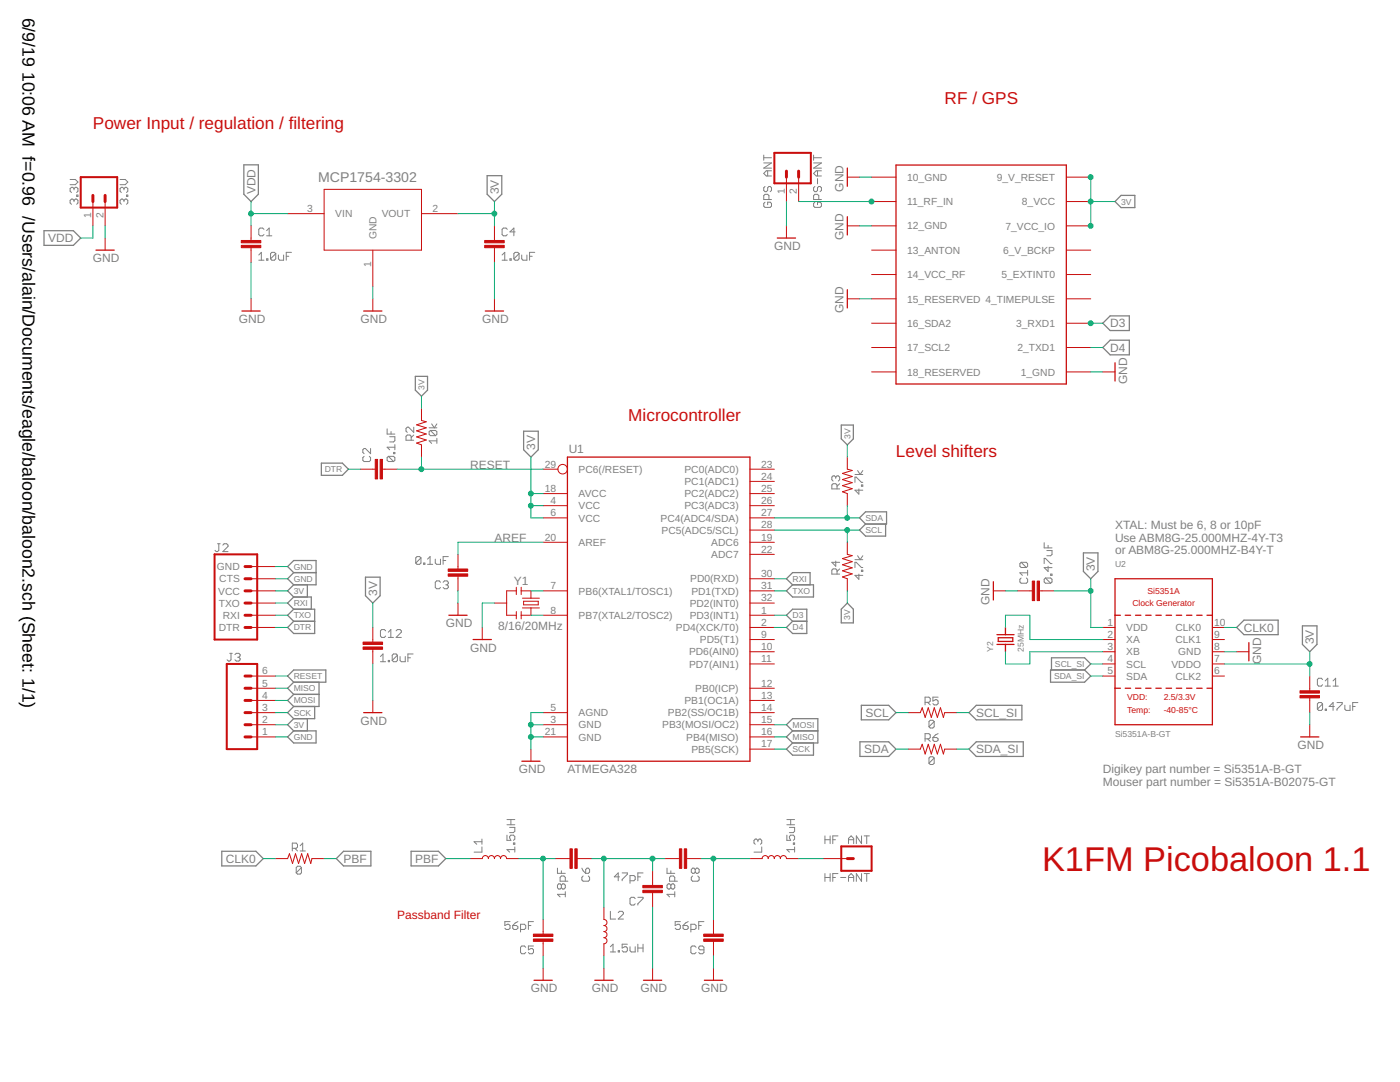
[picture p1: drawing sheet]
<svg xmlns="http://www.w3.org/2000/svg" width="279mm" height="216mm" viewBox="0 0 279 216" stroke-linecap="round" stroke-linejoin="round" font-family="sans-serif">
<g fill="none" stroke="#808080" stroke-width=".2">
<path d="M14 35.8h1l.6 .5-.6 .6h-1M14.8 40l-.3-.3h-.2l-.3 .3v.5l.3 .3M14.8 37.6l-.3-.2h-.2l-.3 .2v.5l.3 .3M14.8 40l.2-.3h.3l.3 .3v.5l-.3 .3M14.8 37.6v.3M14.8 40v.2M14.8 37.6l.2-.2h.3l.3 .2v.5l-.3 .3M15.3 38.9h.3v.3h-.3zM24 35.8h1l.5 .5-.5 .6h-1M24.7 37.6l.3-.2h.3l.2 .2v.5l-.2 .3M24.7 40l-.2-.3h-.3l-.2 .3v.5l.2 .3M24.7 40l.3-.3h.3l.2 .3v.5l-.2 .3"/>
<path d="M24.7 37.6l-.2-.2h-.3l-.2 .2v.5l.2 .3M24.7 37.6v.3M24.7 40v.2M25.3 38.9h.2v.3h-.2zM152.4 30.9v1.1M152.4 32.5h1.6l-1.6 1h1.6M152.4 31.5h1.6M152.7 37.2l-.3 .3v.5l.3 .2h.2l.3-.2v-.5l.3-.3h.2l.3 .3v.5l-.3 .2M153.2 34.1v1M153.5 39.8v-.8l-.3-.2h-.5l-.3 .2v.8h1.6M154 34.1h-1.1l-.5 .5 .5 .5h1.1M162.4 32.5h1.5l-1.5 1h1.5"/>
<path d="M162.4 31.5h1.5M162.4 30.9v1.1M162.6 37.2l-.2 .3v.5l.2 .2h.3l.3-.2v-.5l.2-.3h.3l.2 .3v.5l-.2 .2M163.2 34.1v1M163.2 35.6v1.1M163.4 39.8v-.8l-.2-.2h-.6l-.2 .2v.8h1.5M163.9 34.1h-1l-.5 .5 .5 .5h1M51.6 51.9h1.1M51.6 50.9l.6-.5v1.5M52.7 45.8l-.3-.3h-.5l-.3 .3v1l.3 .3h.5l.3-.3M53.2 51.6h.3v.3h-.3zM53.2 47.1h1.1"/>
<path d="M53.2 46l.5-.5v1.6M55 50.6v1l-.2 .3h-.5l-.3-.3M55 50.6l-.2-.2h-.5l-.3 .2v1M55 50.6l-1 1M55.6 50.9v.7l.2 .3h.8v-1M57.1 51.1h.5M58.2 50.4h-1.1v1.5M100.2 50.9l.5-.5v1.5M100.2 51.9h1M101.2 45.8l-.2-.3h-.5l-.3 .3v1l.3 .3h.5l.2-.3M101.8 51.6h.2v.3h-.2zM102.8 46.3h-1l.8-.8v1.6"/>
<path d="M103.6 50.6v1l-.3 .3h-.5l-.2-.3M103.6 50.6l-.3-.2h-.5l-.2 .2v1M103.6 50.6l-1 1M104.1 50.9v.7l.3 .3h.8v-1M105.7 51.1h.5M106.7 50.4h-1v1.5M152.7 40.3l-.3 .3v.5l.3 .3h1l.3-.3v-.5l-.3-.3h-.5v.6M162.6 40.3l-.2 .3v.5l.2 .3h1.1l.2-.3v-.5l-.2-.3h-.5v.6M72.7 91.1l-.3 .2v.5l.3 .3h1l.3-.3v-.5l-.3-.2M74 89.5v1l-1.1-1h-.2l-.3 .2v.6l.3 .2M77.3 85.6v1h1.5M77.5 91.1l-.2 .2v.5l.2 .3h1"/>
<path d="M77.5 91.1h1l.3 .2v.5l-.3 .3M77.5 91.1l1 1M77.8 87.1h1v.8l-.3 .3h-.7M78 86.1v.5M78.5 90.3h.3v.2h-.3zM78.8 88.7v1M78.8 89.2h-1.5l.5 .5M82.1 87.8v-.7l-.3-.3h-.5l-.3 .3v.7h1.6M82.6 85.2v1.1l-1.1-1.1h-.2l-.3 .3v.5l.3 .3M82.6 86.8l-.5 .5M85.6 85.4h1.6M85.9 85.9h1l.3 .2v.6l-.3 .2"/>
<path d="M85.9 85.9l-.3 .2v.6l.3 .2h1M85.9 85.9l1 1M86.1 84.6l.6 .8 .5-.8M87.2 88h-1.6l.5 .5M87.2 87.5v1M166.8 95.2l-.3-.2h-.2l-.3 .2v.5l.3 .3M166.8 95.2l.2-.2h.3l.3 .2v.5l-.3 .3M166.8 95.2v.3M167 97.6v-.8l-.2-.3h-.5l-.3 .3v.8h1.6M167.6 96.5l-.6 .5M170.6 96.2v-1h.3l1 1h.3M170.6 94.7h1.6"/>
<path d="M171.2 93.9l.5 .8 .5-.8M171.4 97.6v1l-.8-.8h1.6M171.9 96.8h.3v.2h-.3zM43.4 108.5h.5M43.7 108.5v1.3l-.3 .3h-.2l-.3-.3M44.5 108.8l.2-.3h.5l.3 .3v.2l-1 1.1h1M84 111.3l-.3-.2h-.5l-.2 .2v1.1M84 111.3v1.1l-.3 .2h-.5l-.2-.2M84 111.3l-1 1.1M84.5 112.4h.3v.2h-.3zM85.3 112.6h1.1M85.3 111.6l.5-.5v1.5"/>
<path d="M86.9 111.6v.8l.2 .2h.8v-1M87.9 116.2l-.2-.3h-.6l-.2 .3v1l.2 .3h.6l.2-.3M88.4 111.8h.6M88.4 116.2l.3-.3h.5l.3 .3v.2l-.3 .3M89 116.7h.2M89.2 116.7l.3 .2v.3l-.3 .3h-.5l-.3-.3M89.5 111.1h-1.1v1.5M166.8 112v1l-.8-.8h1.6M167 114.6v-.8l-.2-.3h-.5l-.3 .3v.8h1.6M167.6 113.5l-.6 .5M170.6 113.2v-1h.3l1 1h.3M170.6 111.7h1.6"/>
<path d="M171.2 110.9l.5 .8 .5-.8M171.4 114.6v1l-.8-.8h1.6M171.9 113.8h.3v.2h-.3zM203.8 115.3l-.3 .3v.5l.3 .3h1l.3-.3v-.5l-.3-.3M203.8 112.2l-.3 .3v.5l.3 .2h1M203.8 112.2h1l.3 .3v.5l-.3 .2M203.8 112.2l1 1M205.1 113.8v1M205.1 114.3h-1.6l.5 .5M208.4 108.3v1h1.6M208.4 112.5v-1.1h.2l1.1 1.1h.3M208.6 115.3l-.2 .3v.5l.2 .3h1.1"/>
<path d="M208.6 115.3h1.1l.3 .3v.5l-.3 .3M208.6 115.3l1.1 1.1M208.9 109.9h1.1v.7l-.3 .3h-.8M209.2 113v1l-.8-.7h1.6M209.2 108.8v.5M209.7 114.6h.3v.2h-.3zM45.8 130.4h.6M46.1 130.4v1.3l-.3 .2h-.2l-.3-.2M46.9 130.6l.3-.2h.5l.2 .2v.3l-.2 .2M47.4 131.1h.3M47.7 131.1l.2 .3v.3l-.2 .2h-.5l-.3-.2M75.9 131l.5-.5v1.5"/>
<path d="M75.9 132h1.1M77 125.9l-.3-.3h-.5l-.3 .3v1l.3 .3h.5l.3-.3M77.5 131.8h.2v.2h-.2zM77.5 127.2h1M77.5 126.2l.5-.6v1.6M79.1 125.9l.2-.3h.5l.3 .3v.3l-1 1h1M79.3 130.7v1.1l-.2 .2h-.6l-.2-.2M79.3 130.7l-.2-.2h-.6l-.2 .2v1.1M79.3 130.7l-1 1.1M79.8 131v.8l.3 .2h.8v-1M81.4 131.3h.5M82.4 130.5h-1v1.5"/>
<path d="M187.2 139.1h-1v.8l.5-.3h.2l.3 .3v.5l-.3 .3h-.5l-.2-.3M263.9 135.6l-.2-.3h-.5l-.3 .3v1l.3 .3h.5l.2-.3M264.5 136.9h1M264.5 135.9l.5-.6v1.6M266 136.9h1.1M266 135.9l.6-.6v1.6M184.6 140.1h.8l.3-.2v-.5l-.3-.3h-.8v1.6M184.6 147.4h.8l.3-.2v-.6l-.3-.2h-.8v1.5M185.1 140.1l.6 .6M185.1 147.4l.6 .5M186.2 147.2h.7l.3 .2v.3l-.3 .2h-.5l-.2-.2zM186.4 144l-.2-.3h-.5l-.3 .3v1"/>
<path d="M186.4 151.3l-.2-.3h-.5l-.3 .3v1M186.4 144v1l-.2 .3h-.5l-.3-.3M186.4 151.3v1l-.2 .2h-.5l-.3-.2M186.4 144l-1 1M186.4 151.3l-1 1M187.2 146.4l-.5 .2-.5 .6M263.9 140.5l-.2-.3h-.5l-.3 .3v1M263.9 140.5v1l-.2 .3h-.5l-.3-.3M263.9 140.5l-1 1M264.5 141.5h.2v.3h-.2zM266.3 141h-1l.7-.8v1.6M266.8 140.2h1.1v.3l-1.1 1v.3"/>
<path d="M268.4 140.7v.8l.2 .3h.8v-1.1M270 141h.5M271 140.2h-1v1.6M58.3 169.3h.8l.3-.3v-.5l-.3-.3h-.8v1.6M58.8 169.3l.6 .5M59.9 168.8l.5-.6v1.6M59.9 169.8h1M60.2 173.1l-.3-.3h-.5l-.3 .3v1.1M60.2 173.1v1.1l-.3 .2h-.5l-.3-.2M60.2 173.1l-1.1 1.1M96.2 169v1h-1.6M96.2 167.4v1.1"/>
<path d="M96.2 168h-1.6l.5 .5M101.2 166.6v1.1h.8l-.3-.5v-.3l.3-.3h.5l.2 .3v.5l-.2 .3M101.2 164.6h1.5M101.2 163.5h1.5M101.7 165.1h1v.8l-.2 .2h-.8M102 163.5v1.1M102.5 168.2h.2v.3h-.2zM102.7 169.5h-1.5l.5 .5M102.7 169v1M111.3 173.2v1.1h1.5M112 176.6l.3-.2h.2l.3 .2v.5l-.3 .3h-.2l-.3-.3M112 176.6l-.2-.2h-.3l-.2 .2v.5l.2 .3h.3l.2-.3"/>
<path d="M112 173.8v.5M112 176.6v.5M112.8 178.5h-1.5l.5 .5M112.8 175.8v-.7l-.3-.3h-.5l-.2 .3v.7h1.5M112.8 177.9v1.1M116.1 173.2l.3 .6 .5 .5M116.4 174.8l-.3 .3v.5l.3 .2h1l.3-.2v-.5l-.3-.3M116.9 173.5l.3-.3h.2l.3 .3v.5l-.3 .3h-.5zM123.6 175h-1l.8-.8v1.5M124.2 174.2h1v.3l-1 1v.2M125.7 175.7h.8l.3-.2v-.5l-.3-.3h-.8v1.6M126.8 179.3l-.3-.3h-.5l-.3 .3v1l.3 .3h.5l.3-.3"/>
<path d="M127.3 175h.5M127.3 179h1v.3l-1 1v.3M128.3 174.2h-1v1.5M133.1 173.2v1.1h1.6M133.9 176.6l-.3-.2h-.2l-.3 .2v.5l.3 .3h.2l.3-.3M133.9 176.6l.3-.2h.2l.3 .2v.5l-.3 .3h-.2l-.3-.3M133.9 173.8v.5M133.9 176.6v.5M134.7 178.5h-1.6l.5 .5M134.7 175.8v-.7l-.3-.3h-.5l-.3 .3v.7h1.6M134.7 177.9v1.1M138.2 174.8l-.2 .3v.5l.2 .2h1.1l.2-.2v-.5l-.2-.3"/>
<path d="M138.7 173.5l-.2-.3h-.3l-.2 .3v.5l.2 .3h.3l.2-.3M138.7 173.5l.3-.3h.3l.2 .3v.5l-.2 .3h-.3l-.3-.3M138.7 173.5v.5M151.3 167.7l.2-.3h.3l.2 .3v.5l-.2 .3M151.3 167.7l-.3-.3h-.3l-.2 .3v.5l.2 .3M151.3 167.7v.3M152 169v1h-1.5M157 166.6v1.1h.8l-.3-.5v-.3l.3-.3h.5l.3 .3v.5l-.3 .3M157 164.6h1.6M157 163.5h1.6M157.5 165.1h1.1v.8l-.3 .2h-.8M157.8 163.5v1.1"/>
<path d="M158.3 168.2h.3v.3h-.3zM158.6 169.5h-1.6l.5 .5M158.6 169v1M164.6 166.8v1.5M164.6 174.3v1.6M164.6 167.6h1.1M164.6 175.1h1.1M165.7 166.8v1.5M165.7 174.3v1.6M166.2 167.6h.5M166.2 175.1h.5M167.2 166.8h-1v1.5"/>
<path d="M167.2 174.3h-1v1.6M167.8 175.1h1M169.3 167.6h1.1M169.3 168.3v-1l.6-.5 .5 .5v1M169.3 175.9v-1.1l.6-.5 .5 .5v1.1M169.3 175.1h1.1M171.9 166.8v1.5l-1-1.5v1.5M171.9 174.3v1.6l-1-1.6v1.6M172.5 166.8h1M172.5 174.3h1M173 166.8v1.5M173 174.3v1.6"/>
<path d="M101.8 183.9h-1v.8l.5-.3h.2l.3 .3v.5l-.3 .3h-.5l-.2-.3M102.3 184.7h.8l.3 .2v.3l-.3 .3h-.5l-.3-.3zM103.4 183.9l-1.1 .8M103.9 185.5h.7l.3-.3v-.5l-.3-.3h-.7v1.6M104.9 189l-.3-.2h-.5l-.2 .2v1.1l.2 .2h.5l.3-.2M105.5 184.7h.5M106.5 183.9h-1v1.6M106.5 188.8h-1v.7l.5-.2h.2l.3 .2v.6l-.3 .2h-.5l-.2-.2M121.8 188.9l.5-.5v1.5M121.8 189.9h1.1M121.8 181.8v1.6h1.1M123.4 189.7h.2v.2h-.2z"/>
<path d="M123.4 182.1l.2-.3h.6l.2 .3v.3l-1 1h1M125.2 188.4h-1v.8l.5-.3h.2l.3 .3v.5l-.3 .2h-.5l-.2-.2M125.7 188.9v.8l.3 .2h.8v-1M127.3 188.4v1.5M127.3 189.2h1M128.3 188.4v1.5M135.8 183.9h-1.1v.8l.6-.3h.2l.3 .3v.5l-.3 .3h-.5l-.3-.3M136.3 184.7h.8l.3 .2v.3l-.3 .3h-.5l-.3-.3zM137.4 183.9l-1.1 .8M137.9 185.5h.7l.3-.3v-.5l-.3-.3h-.7v1.6M138.9 189l-.3-.2h-.5l-.2 .2v1.1l.2 .2h.5l.3-.2M139.4 184.7h.6"/>
<path d="M140.5 183.9h-1.1v1.6M140.5 189.5h-.8l-.3-.2v-.3l.3-.2h.5l.3 .2v1.1l-.3 .2h-.5l-.3-.2"/>
</g>
<g fill="none" stroke="#808080" stroke-width=".25">
<path d="M48.7 32.9h2.9v5.9l-1.5 1.4-1.4-1.4zM97.2 35.1h2.9v3.7l-1.4 1.4-1.5-1.4zM223.7 39h2.8v2.4h-2.8l-1.2-1.2zM8.8 46h5.8l1.5 1.5-1.5 1.5h-5.8zM82.9 75.1h2.4v2.8l-1.2 1.2-1.2-1.2zM220.1 64.5l1.5-1.5h3.8v3h-3.8zM220.1 69.3l1.5-1.4h3.8v2.9h-3.8zM64.1 92.4h4.2l1.2 1.2-1.2 1.2h-4.2zM104.5 86h2.9v3.7l-1.4 1.5-1.5-1.5zM167.9 84.8h2.4v2.8l-1.2 1.2-1.2-1.2zM58.6 114.3l-1.2 1.2 1.2 1.2M58.6 114.3h4.5"/>
<path d="M58.6 114.3l-1.2-1.2 1.2-1.3h4.5v4.9h-4.5M58.6 116.7l-1.2 1.2 1.2 1.2M58.6 119.1h3.5v2.5M58.6 119.1l-1.2 1.2 1.2 1.3M61.3 116.7v2.4M72.9 115.2h3v3.7l-1.5 1.4-1.5-1.4zM157 117.9l1.2-1.2h4.1v2.4h-4.1zM158.2 116.7l-1.2-1.2 1.2-1.2h3.5v2.4M171.5 103.3l1.2-1.2h4.2v2.5h-4.2zM172.7 104.6l-1.2 1.2 1.2 1.2h4v-2.4M216.2 110.3h2.9v3.7l-1.4 1.5-1.5-1.5zM57.4 134.9l1.2-1.2h6.4v2.4h-6.4z"/>
<path d="M58.6 121.6h4.2v4.8h-4.2l-1.2-1.2 1.2-1.2M58.6 124h4.2M58.6 138.6l-1.2 1.2 1.2 1.2M58.6 136.1l-1.2 1.2 1.2 1.3M58.6 138.6h5.1M58.6 121.6l-1.2 1.2 1.2 1.2M63.7 136.1v4.9h-5.1M157 122.8l1.2-1.2h2.8v4.8h-2.8l-1.2-1.2 1.2-1.2zM158.2 124h2.8M169.1 120.3l1.2 1.3v2.7h-2.4v-2.7zM209.7 133.7h6.8l1.2 1.2-1.2 1.2h-6.8zM209.8 133.7v-2.4h6.7l1.2 1.2-1.2 1.2"/>
<path d="M246.8 125.2l1.5-1.5h6.8v2.9h-6.8zM259.9 124.9h2.9v3.7l-1.4 1.4-1.5-1.4zM58.6 145.8h4.5v2.5h-4.5l-1.2-1.3zM58.6 143.4l-1.2 1.2 1.2 1.2M58.6 141l-1.2 1.2 1.2 1.2M61.3 143.4v2.4M62.8 141v2.4h-4.2M158.2 145.8h5M158.2 145.8l-1.2-1.2 1.2-1.2h5v4.9h-5M158.2 145.8l-1.2 1.2 1.2 1.3M158.2 148.3l-1.2 1.2 1.2 1.2h4.1v-2.4M171.6 148h5.8l1.4 1.5-1.4 1.4h-5.8z"/>
<path d="M171.9 140.7h5.5l1.4 1.5-1.4 1.4h-5.5zM193.4 149.5l1.4-1.5h9.4v2.9h-9.4zM193.4 142.2l1.4-1.5h9.1v2.9h-9.1zM44.3 169.9h6.8l1.4 1.4-1.4 1.5h-6.8zM68.6 169.9h5.4v2.9h-5.4l-1.5-1.5zM82 169.9h5.5l1.5 1.4-1.5 1.5h-5.5z"/>
</g>
<g fill="none" stroke="#c90d0c" stroke-width=".25">
<path d="M169.1 33.5v3.7M178.8 32.9h34v43.7h-34zM19.2 49.9h3.6M155.1 47.5h3.7M169.1 43.2v3.7M169.1 57.8v3.6M48.3 62.1h3.6M72.6 62.1h3.6M96.9 62.1h3.6M222.5 72.4v3.6M113.2 91.2h36.5v60.7h-36.5zM198.2 116.1v3.6"/>
<path d="M222.5 115.5h19.5v29.1h-19.5zM89.6 122.8h3.6M94.4 127.6h3.7M199 128.6h3.4M199 126.6h3.4M199.2 127.3h2.9v.7h-2.9zM200.7 125.2v1.4M200.7 128.6v1.4M222.5 122.8h1.1M222.5 137.3h1.1M224.6 122.8h1M224.6 137.3h1"/>
<path d="M226.6 122.8h1.1M226.6 137.3h1.1M228.6 122.8h1.1M228.6 137.3h1.1M230.7 122.8h1.1M230.7 137.3h1.1M232.7 122.8h1.1M232.7 137.3h1.1M234.8 122.8h1M234.8 137.3h1M236.8 122.8h1.1M236.8 137.3h1.1"/>
<path d="M238.8 122.8h1.1M238.8 137.3h1.1M240.9 122.8h1.1M240.9 137.3h1.1M249.2 128.2v3.7M72.6 142.2h3.6M104.1 151.9h3.7M259.6 147h3.6M106.6 195.6h3.6M118.7 195.6h3.7M128.4 195.6h3.7M140.6 195.6h3.6"/>
</g>
<g fill="none" stroke="#c90d0c" stroke-width=".2">
<path d="M64.7 37.8h19.4v12.1h-19.4zM157 35.3v4.9M159.4 35.3v4.9M169.1 35.3h2.4M173.9 35.3h4.9M212.8 35.3h4.9M18.5 40.2v4.9M21 40.2v4.9M21 47.5v2.4M50.1 45.1v2.9M50.1 49.4v2.9M50.1 59.6v2.5"/>
<path d="M57.4 42.6h7.3M74.4 49.9v7.3M74.4 59.6v2.5M84.1 42.6h7.3M98.7 45.1v2.9M98.7 49.4v2.9M98.7 59.6v2.5M157 45.1v2.4M169.1 45.1h2.4M169.1 59.6h2.4M173.9 45.1h4.9M173.9 40.2h4.9"/>
<path d="M173.9 49.9h4.9M173.9 54.8h4.9M173.9 59.6h4.9M212.8 45.1h4.9M212.8 40.2h4.9M212.8 49.9h4.9M212.8 54.8h4.9M212.8 59.6h4.9M173.9 74.2h4.9M173.9 64.5h4.9M173.9 69.3h4.9M212.8 74.2h4.9"/>
<path d="M212.8 64.5h4.9M212.8 69.3h4.9M220.1 74.2h2.4M72 93.6h2.9M76.3 93.6h2.9M84.1 81.5v2.4l1 .3-2 .6 2 .6-2 .6 2 .6-2 .6 2 .6-2 .6 1 .4v2.4M108.4 98.5h4.8M108.4 93.6h3M149.7 98.5h4.8M149.7 96.1h4.8M149.7 93.6h4.8M169.1 91.2v2.4l1 .3-2 .6 2 .6-2 .6 2 .6-2 .6 2 .6-2 .6 1 .4v2.4"/>
<path d="M50.1 117.9h4.9M50.1 115.5h4.9M50.1 113.1h4.9M91.4 110.6v2.9M91.4 115v2.9M103 117.9h-1.9v4.9h1.9M103 117.2v1.4M104 117.9h2v1.5M104 117.2v1.4M104.3 119.4h3.4M104.5 120h2.9v.7h-2.9zM108.4 117.9h4.8"/>
<path d="M108.4 100.9h4.8M108.4 103.3h4.8M108.4 108.2h4.8M149.7 117.9h4.8M149.7 100.9h4.8M149.7 103.3h4.8M149.7 108.2h4.8M149.7 115.5h4.8M149.7 110.6h4.8M149.7 105.8h4.8M169.1 108.2v2.4l1 .3-2 .6 2 .6-2 .6 2 .6-2 .6 2 .6-2 .6 1 .4v2.4M198.2 117.9h2.5"/>
<path d="M203.1 117.9h2.9M207.5 117.9h2.9M50.1 122.8h4.9M50.1 139.8h4.9M50.1 137.3h4.9M50.1 125.2h4.9M50.1 120.3h4.9M50.1 134.9h4.9M74.4 125.2v2.9M74.4 129.6v2.9M74.4 139.8v2.4M91.4 120.3v2.5"/>
<path d="M96.2 125.2v2.4M98.7 120.3h2.4M103 122v1.5M104 122v1.5M104.3 121.3h3.4M106 121.3v1.5h-2M108.4 122.8h4.8M149.7 122.8h4.8M149.7 139.8h4.8M149.7 137.3h4.8M149.7 132.5h4.8M149.7 130h4.8"/>
<path d="M149.7 127.6h4.8M149.7 125.2h4.8M149.7 120.3h4.8M220.1 132.5h2.4M220.1 130h2.4M220.1 127.6h2.4M220.1 125.2h2.4M220.1 134.9h2.4M242 132.5h2.4M242 130h2.4M242 127.6h2.4M242 125.2h2.4"/>
<path d="M242 134.9h2.4M246.8 130h2.4M261.4 134.9v2.9M261.4 139.3v2.9M50.1 144.6h4.9M50.1 147h4.9M50.1 142.2h4.9M106 149.5v2.4M108.4 144.6h4.8M108.4 147h4.8M108.4 142.2h4.8M149.7 149.5h4.8"/>
<path d="M149.7 144.6h4.8M149.7 147h4.8M149.7 142.2h4.8M181.3 149.5h2.4l.3-1 .6 2 .7-2 .6 2 .6-2 .6 2 .6-2 .6 2 .2-1h2.5M181.3 142.2h2.4l.3-1 .6 2 .7-2 .6 2 .6-2 .6 2 .6-2 .6 2 .2-1h2.5M261.4 144.6v2.4M55 171.3h2.4l.4-1 .6 2 .6-2 .6 2 .6-2 .6 2 .6-2 .6 2 .3-1h2.4M93.8 171.3h2.4a.61 .61 0 0 1 .7-.6 .61 .61 0 0 1 .6 .6 .6 .6 0 0 1 .6-.6 .6 .6 0 0 1 .6 .6 .6 .6 0 0 1 .6-.6 .6 .6 0 0 1 .6 .6 .61 .61 0 0 1 .6-.6 .61 .61 0 0 1 .6 .6h2.4M110.8 171.3h2.9M115.2 171.3h2.9M130.2 173.8v2.9M130.2 178.1v2.9"/>
<path d="M132.7 171.3h2.9M137.1 171.3h2.9M149.7 171.3h2.4a.6 .6 0 0 1 .6-.6 .6 .6 0 0 1 .6 .6 .61 .61 0 0 1 .6-.6 .61 .61 0 0 1 .6 .6 .6 .6 0 0 1 .6-.6 .6 .6 0 0 1 .6 .6 .6 .6 0 0 1 .6-.6 .6 .6 0 0 1 .7 .6h2.4M164.3 171.3h4.8M108.4 183.5v2.9M108.4 187.8v3M108.4 193.2v2.4M120.5 181v2.5a.6 .6 0 0 1 .6 .6 .6 .6 0 0 1-.6 .6 .6 .6 0 0 1 .6 .6 .6 .6 0 0 1-.6 .6 .61 .61 0 0 1 .6 .6 .61 .61 0 0 1-.6 .6 .6 .6 0 0 1 .6 .6 .6 .6 0 0 1-.6 .6v2.5M120.5 193.2v2.4M130.2 193.2v2.4M142.4 183.5v2.9M142.4 187.8v3"/>
<path d="M142.4 193.2v2.4"/>
<circle cx="112.3" cy="93.6" r=".95"/>
</g>
<g fill="#c90d0c" stroke="#c90d0c" stroke-width=".2">
<path d="M75.9 91.7h.4v3.9h-.4z"/>
<path d="M74.9 91.7h.5v3.9h-.5z"/>
<path d="M89.5 113.5h3.8v.5h-3.8z"/>
<path d="M89.5 114.5h3.8v.5h-3.8z"/>
<path d="M106.4 186.4h3.9v.5h-3.9z"/>
<path d="M106.4 187.4h3.9v.4h-3.9z"/>
<path d="M128.3 176.7h3.9v.4h-3.9z"/>
<path d="M128.3 177.7h3.9v.4h-3.9z"/>
<path d="M140.4 186.4h3.9v.5h-3.9z"/>
<path d="M140.4 187.4h3.9v.4h-3.9z"/>
<path d="M113.7 169.4h.5v3.9h-.5z"/>
<path d="M114.7 169.4h.5v3.9h-.5z"/>
<path d="M135.6 169.4h.5v3.9h-.5z"/>
<path d="M136.6 169.4h.4v3.9h-.4z"/>
<path d="M207 116h.5v3.8h-.5z"/>
<path d="M206 116h.5v3.8h-.5z"/>
<path d="M259.4 138.8h3.9v.5h-3.9z"/>
<path d="M259.4 137.8h3.9v.5h-3.9z"/>
<path d="M96.7 49h3.9v.4h-3.9z"/>
<path d="M96.7 48h3.9v.5h-3.9z"/>
<path d="M48.2 49h3.8v.4h-3.8z"/>
<path d="M48.2 48h3.8v.5h-3.8z"/>
<path d="M72.5 129.1h3.8v.5h-3.8z"/>
<path d="M72.5 128.1h3.8v.5h-3.8z"/>
</g>
<path d="M16.1 35.3h7.3v6.1h-7.3zM154.5 30.5h7.3v6.1h-7.3zM42.8 110.6h8.5v17h-8.5zM45.3 132.5h6v17h-6zM167.9 168.9h6v4.9h-6z" fill="none" stroke="#c90d0c" stroke-width=".4"/>
<g fill="none" stroke="#c90d0c" stroke-width=".59">
<path d="M18.5 39v1.2M21 39v1.2M157 34.1v1.2M159.4 34.1v1.2M48.9 115.5h1.2M48.9 117.9h1.2M48.9 113.1h1.2M48.9 120.3h1.2M48.9 122.8h1.2M48.9 125.2h1.2M48.9 137.3h1.2M48.9 139.8h1.2"/>
<path d="M48.9 134.9h1.2M48.9 142.2h1.2M48.9 144.6h1.2M48.9 147h1.2M169.1 171.3h1.2"/>
</g>
<g fill="none" stroke="#0dab76" stroke-width=".2">
<path d="M171.5 35.3h2.4M217.7 35.3v9.8M18.5 45.1v2.4h-2.4M21 45.1v2.4M50.1 40.2v4.9M50.1 52.3v7.3M50.1 42.6h7.3M74.4 57.2v2.4M91.4 42.6h7.3M98.7 40.2v4.9M98.7 52.3v7.3M157 40.2v4.9"/>
<path d="M159.4 40.2h14.5M171.5 45.1h2.4M171.5 59.6h2.4M217.7 40.2h4.8M84.1 79.1v2.4M217.7 74.2h2.4M217.7 64.5h2.4M217.7 69.3h2.4M69.5 93.6h2.5M79.2 93.6h29.2M84.1 91.2v2.4M106 91.2v12.1h2.4"/>
<path d="M106 98.5h2.4M169.1 88.8v2.4M55 115.5h2.4M55 113.1h2.4M55 117.9h2.4M91.4 117.9v2.4M106 117.9h2.4M106 100.9h2.4M108.4 108.2h-17v2.4M154.5 115.5h2.5M154.5 117.9h2.5M154.5 103.3h17"/>
<path d="M154.5 105.8h17M169.1 100.9v2.4M169.1 105.8v2.4M169.1 117.9v2.4M200.7 117.9h2.4M210.4 117.9h7.3M217.7 115.5v9.7h2.4M55 120.3h2.4M55 122.8h2.4M55 125.2h2.4M55 137.3h2.4M55 139.8h2.4"/>
<path d="M55 134.9h2.4M74.4 120.3v4.9M74.4 132.5v7.3M98.7 120.3h-2.5v4.9M106 122.8h2.4M154.5 122.8h2.5M154.5 125.2h2.5M200.7 130v2.5h4.8v-2.5h14.6M200.7 125.2v-2.4h4.8v4.8h14.6M217.7 132.5h2.4M217.7 134.9h2.4M244.4 130h2.4"/>
<path d="M244.4 125.2h2.4M244.4 132.5h17M261.4 130v4.9M55 142.2h2.4M55 144.6h2.4M55 147h2.4M106 144.6h2.4M106 147h2.4M108.4 142.2h-2.4v7.3M154.5 144.6h2.5M154.5 147h2.5M154.5 149.5h2.5"/>
<path d="M178.8 142.2h2.5M178.8 149.5h2.5M191 142.2h2.4M191 149.5h2.4M261.4 142.2v2.4M52.5 171.3h2.5M64.7 171.3h2.4M89 171.3h4.8M103.5 171.3h7.3M108.4 171.3v12.2M118.1 171.3h14.6M120.5 171.3v9.7"/>
<path d="M130.2 171.3v2.5M140 171.3h9.7M142.4 171.3v12.2M159.4 171.3h4.9M108.4 190.8v2.4M120.5 190.8v2.4M130.2 181v12.2M142.4 190.8v2.4"/>
</g>
<g fill="#0dab76" stroke="#0dab76" stroke-width=".2">
<circle cx="105.9" cy="144.6" r=".49"/>
<circle cx="105.9" cy="147" r=".49"/>
<circle cx="217.7" cy="64.5" r=".49"/>
<circle cx="217.7" cy="40.2" r=".49"/>
<circle cx="217.7" cy="35.3" r=".49"/>
<circle cx="217.7" cy="45.1" r=".49"/>
<circle cx="217.7" cy="117.9" r=".49"/>
<circle cx="105.9" cy="98.5" r=".49"/>
<circle cx="105.9" cy="100.9" r=".49"/>
<circle cx="261.4" cy="132.5" r=".49"/>
<circle cx="98.7" cy="42.6" r=".49"/>
<circle cx="173.9" cy="40.2" r=".49"/>
<circle cx="84.1" cy="93.6" r=".49"/>
<circle cx="169.1" cy="103.3" r=".49"/>
<circle cx="169.1" cy="105.8" r=".49"/>
<circle cx="130.2" cy="171.3" r=".49"/>
<circle cx="120.5" cy="171.3" r=".49"/>
<circle cx="108.4" cy="171.3" r=".49"/>
<circle cx="142.4" cy="171.3" r=".49"/>
<circle cx="50.1" cy="42.6" r=".49"/>
</g>
<text font-size="6.9" fill="#c90d0c" x="208" y="173.8">K1FM Picobaloon 1.1</text>
<g font-size="3.5">
<text x="4.5" y="3.5" transform="rotate(90 4.5 3.5)">6/9/19</text>
<text x="4.5" y="14.3" transform="rotate(90 4.5 14.3)">10:06 AM f=0.96 /Users/alain/Documents/eagle/baloon/baloon2.sch (Sheet: 1/1)</text>
</g>
<g font-size="3.4" fill="#c90d0c">
<text x="188.5" y="20.8">RF / GPS</text>
<text x="18.5" y="25.6">Power Input / regulation / filtering</text>
<text x="125.4" y="83.9">Microcontroller</text>
<text x="178.8" y="91.2">Level shifters</text>
</g>
<text font-size="2.8" fill="#808080" x="63.5" y="36.3">MCP1754-3302</text>
<g font-size="2.4" fill="#808080">
<text x="51" y="38.8" transform="rotate(-90 51 38.8)">VDD</text>
<text x="99.5" y="38.8" transform="rotate(-90 99.5 38.8)">3V</text>
<text x="168.4" y="38.2" transform="rotate(-90 168.4 38.2)">GND</text>
<text x="168.4" y="47.9" transform="rotate(-90 168.4 47.9)">GND</text>
<text x="9.6" y="48.3">VDD</text>
<text x="18.5" y="52.3">GND</text>
<text x="154.5" y="49.9">GND</text>
<text x="47.7" y="64.5">GND</text>
<text x="72" y="64.5">GND</text>
<text x="96.2" y="64.5">GND</text>
<text x="168.4" y="62.5" transform="rotate(-90 168.4 62.5)">GND</text>
<text x="221.6" y="65.3">D3</text>
<text x="221.6" y="70.2">D4</text>
<text x="225" y="76.6" transform="rotate(-90 225 76.6)">GND</text>
<text x="106.8" y="89.7" transform="rotate(-90 106.8 89.7)">3V</text>
<text x="93.8" y="93.6">RESET</text>
<text x="113.5" y="90.5">U1</text>
<text x="222.5" y="105.5">XTAL: Must be 6, 8 or 10pF</text>
<text x="98.7" y="108.2">AREF</text>
<text x="222.5" y="108.1">Use ABM8G-25.000MHZ-4Y-T3</text>
<text x="222.5" y="110.6">or ABM8G-25.000MHZ-B4Y-T</text>
<text x="75.2" y="118.9" transform="rotate(-90 75.2 118.9)">3V</text>
<text x="102.6" y="116.7">Y1</text>
<text x="218.5" y="114" transform="rotate(-90 218.5 114)">3V</text>
<text x="89" y="125.2">GND</text>
<text x="99.4" y="125.7">8/16/20MHz</text>
<text x="197.5" y="120.8" transform="rotate(-90 197.5 120.8)">GND</text>
<text x="93.8" y="130">GND</text>
<text x="248.3" y="126">CLK0</text>
<text x="262.2" y="128.6" transform="rotate(-90 262.2 128.6)">3V</text>
<text x="251.7" y="132.5" transform="rotate(-90 251.7 132.5)">GND</text>
<text x="172.7" y="143">SCL</text>
<text x="194.8" y="143">SCL_SI</text>
<text x="72" y="144.6">GND</text>
<text x="258.9" y="149.5">GND</text>
<text x="103.5" y="154.3">GND</text>
<text x="113.2" y="154.3">ATMEGA328</text>
<text x="172.4" y="150.3">SDA</text>
<text x="194.8" y="150.3">SDA_SI</text>
<text x="220.1" y="154.2">Digikey part number = Si5351A-B-GT</text>
<text x="220.1" y="156.8">Mouser part number = Si5351A-B02075-GT</text>
<text x="45.1" y="172.2">CLK0</text>
<text x="68.6" y="172.2">PBF</text>
<text x="82.9" y="172.2">PBF</text>
<text x="106" y="198">GND</text>
<text x="118.1" y="198">GND</text>
<text x="127.8" y="198">GND</text>
<text x="140" y="198">GND</text>
</g>
<text font-size="2.4" fill="#c90d0c" x="79.3" y="183.5">Passband Filter</text>
<g font-size="2.1" fill="#808080">
<text x="156.6" y="38.7" transform="rotate(-90 156.6 38.7)">1</text>
<text x="159" y="38.7" transform="rotate(-90 159 38.7)">2</text>
<text x="181" y="36.1">10_GND</text>
<text x="181" y="40.9">11_RF_IN</text>
<text x="198.9" y="36.1">9_V_RESET</text>
<text x="204" y="40.9">8_VCC</text>
<text x="18.2" y="43.6" transform="rotate(-90 18.2 43.6)">1</text>
<text x="20.6" y="43.6" transform="rotate(-90 20.6 43.6)">2</text>
<text x="61.3" y="42.3">3</text>
<text x="66.9" y="43.4">VIN</text>
<text x="75.1" y="47.7" transform="rotate(-90 75.1 47.7)">GND</text>
<text x="76.2" y="43.4">VOUT</text>
<text x="86.3" y="42.3">2</text>
<text x="181" y="45.8">12_GND</text>
<text x="200.6" y="45.8">7_VCC_IO</text>
<text x="74.1" y="53.3" transform="rotate(-90 74.1 53.3)">1</text>
<text x="181" y="50.7">13_ANTON</text>
<text x="200.2" y="50.7">6_V_BCKP</text>
<text x="181" y="55.5">14_VCC_RF</text>
<text x="199.8" y="55.5">5_EXTINT0</text>
<text x="181" y="60.4">15_RESERVED 4_TIMEPULSE</text>
<text x="181" y="65.2">16_SDA2</text>
<text x="202.8" y="65.2">3_RXD1</text>
<text x="181" y="70.1">17_SCL2</text>
<text x="203" y="70.1">2_TXD1</text>
<text x="181" y="74.9">18_RESERVED</text>
<text x="203.7" y="74.9">1_GND</text>
<text x="108.7" y="93.3">29</text>
<text x="115.5" y="94.4">PC6(/RESET)</text>
<text x="136.6" y="94.4">PC0(ADC0)</text>
<text x="151.9" y="95.7">24</text>
<text x="151.9" y="93.3">23</text>
<text x="108.7" y="98.1">18</text>
<text x="109.9" y="100.6">4</text>
<text x="115.5" y="101.6">VCC</text>
<text x="115.5" y="99.2">AVCC</text>
<text x="136.6" y="101.6">PC3(ADC3)</text>
<text x="136.6" y="99.2">PC2(ADC2)</text>
<text x="136.6" y="96.8">PC1(ADC1)</text>
<text x="151.9" y="100.6">26</text>
<text x="151.9" y="98.1">25</text>
<text x="108.7" y="107.9">20</text>
<text x="109.9" y="103">6</text>
<text x="115.5" y="104.1">VCC</text>
<text x="131.8" y="104.1">PC4(ADC4/SDA)</text>
<text x="132" y="106.5">PC5(ADC5/SCL)</text>
<text x="151.9" y="107.9">19</text>
<text x="151.9" y="105.4">28</text>
<text x="151.9" y="103">27</text>
<text x="43.3" y="113.8">GND</text>
<text x="115.5" y="108.9">AREF</text>
<text x="142" y="111.4">ADC7</text>
<text x="142" y="108.9">ADC6</text>
<text x="151.9" y="110.3">22</text>
<text x="43.5" y="118.6">VCC</text>
<text x="43.8" y="116.2">CTS</text>
<text x="109.9" y="117.6">7</text>
<text x="115.5" y="118.6">PB6(XTAL1/TOSC1)</text>
<text x="137.7" y="116.2">PD0(RXD)</text>
<text x="138" y="118.6">PD1(TXD)</text>
<text x="151.9" y="120">32</text>
<text x="151.9" y="117.6">31</text>
<text x="151.9" y="115.1">30</text>
<text x="43.7" y="125.9">DTR</text>
<text x="43.7" y="121.1">TXO</text>
<text x="44.4" y="123.5">RXI</text>
<text x="109.9" y="122.4">8</text>
<text x="115.5" y="123.5">PB7(XTAL2/TOSC2)</text>
<text x="134.9" y="125.9">PD4(XCK/T0)</text>
<text x="137.6" y="123.5">PD3(INT1)</text>
<text x="137.6" y="121.1">PD2(INT0)</text>
<text x="151.9" y="124.9">2</text>
<text x="151.9" y="122.4">1</text>
<text x="221" y="124.9">1</text>
<text x="224.8" y="125.9">VDD</text>
<text x="234.6" y="125.9">CLK0</text>
<text x="242.3" y="124.9">10</text>
<text x="137.5" y="130.8">PD6(AIN0)</text>
<text x="139.7" y="128.4">PD5(T1)</text>
<text x="151.9" y="129.7">10</text>
<text x="151.9" y="127.3">9</text>
<text x="221" y="127.3">2</text>
<text x="221" y="129.7">3</text>
<text x="224.8" y="128.3">XA</text>
<text x="224.8" y="130.8">XB</text>
<text x="234.6" y="128.4">CLK1</text>
<text x="235.1" y="130.8">GND</text>
<text x="242.3" y="129.7">8</text>
<text x="242.3" y="127.3">9</text>
<text x="52.3" y="137">5</text>
<text x="52.3" y="134.6">6</text>
<text x="137.5" y="133.2">PD7(AIN1)</text>
<text x="151.9" y="137">12</text>
<text x="151.9" y="132.1">11</text>
<text x="221" y="132.1">4</text>
<text x="221" y="134.6">5</text>
<text x="224.8" y="133.2">SCL</text>
<text x="224.8" y="135.6">SDA</text>
<text x="233.8" y="133.2">VDDO</text>
<text x="234.6" y="135.6">CLK2</text>
<text x="242.3" y="134.6">6</text>
<text x="242.3" y="132.1">7</text>
<text x="52.3" y="141.8">3</text>
<text x="52.3" y="139.4">4</text>
<text x="109.9" y="141.8">5</text>
<text x="115.5" y="142.9">AGND</text>
<text x="133.3" y="142.9">PB2(SS/OC1B)</text>
<text x="136.6" y="140.5">PB1(OC1A)</text>
<text x="138.8" y="138.1">PB0(ICP)</text>
<text x="151.9" y="141.8">14</text>
<text x="151.9" y="139.4">13</text>
<text x="52.3" y="146.7">1</text>
<text x="52.3" y="144.3">2</text>
<text x="108.7" y="146.7">21</text>
<text x="109.9" y="144.3">3</text>
<text x="115.5" y="145.3">GND</text>
<text x="115.5" y="147.8">GND</text>
<text x="132.2" y="145.3">PB3(MOSI/OC2)</text>
<text x="136.9" y="147.8">PB4(MISO)</text>
<text x="151.9" y="149.1">17</text>
<text x="151.9" y="146.7">16</text>
<text x="151.9" y="144.3">15</text>
<text x="138" y="150.2">PB5(SCK)</text>
</g>
<g font-size="1.7" fill="#808080">
<text x="223.7" y="40.8">3V</text>
<text x="84.7" y="77.8" transform="rotate(-90 84.7 77.8)">3V</text>
<text x="169.7" y="87.6" transform="rotate(-90 169.7 87.6)">3V</text>
<text x="64.8" y="94.2">DTR</text>
<text x="172.7" y="103.9">SDA</text>
<text x="172.7" y="106.4">SCL</text>
<text x="58.6" y="113.7">GND</text>
<text x="222.5" y="113.1">U2</text>
<text x="58.6" y="116.1">GND</text>
<text x="58.6" y="118.5">3V</text>
<text x="158.2" y="118.5">TXO</text>
<text x="158.2" y="116.1">RXI</text>
<text x="58.6" y="125.8">DTR</text>
<text x="58.6" y="123.4">TXO</text>
<text x="58.6" y="120.9">RXI</text>
<text x="158.2" y="123.4">D3</text>
<text x="158.2" y="125.8">D4</text>
<text x="169.7" y="123.6" transform="rotate(-90 169.7 123.6)">3V</text>
<text x="198.2" y="130" transform="rotate(-90 198.2 130)">Y2</text>
<text x="204.3" y="130" transform="rotate(-90 204.3 130)">25MHz</text>
<text x="58.6" y="137.9">MISO</text>
<text x="58.6" y="135.5">RESET</text>
<text x="210.4" y="135.5">SDA_SI</text>
<text x="210.5" y="133.1">SCL_SI</text>
<text x="58.6" y="140.4">MOSI</text>
<text x="58.6" y="142.8">SCK</text>
<text x="58.6" y="147.7">GND</text>
<text x="58.6" y="145.2">3V</text>
<text x="158.2" y="147.7">MISO</text>
<text x="158.2" y="145.2">MOSI</text>
<text x="222.5" y="147">Si5351A-B-GT</text>
<text x="158.2" y="150.1">SCK</text>
</g>
<g font-size="1.7" fill="#c90d0c">
<text x="229" y="118.5">Si5351A</text>
<text x="226" y="120.9">Clock Generator</text>
<text x="225" y="139.8">VDD:</text>
<text x="225" y="142.2">Temp:</text>
<text x="232.2" y="139.8">2.5/3.3V</text>
<text x="232.2" y="142.2">-40-85°C</text>
</g>
</svg>
